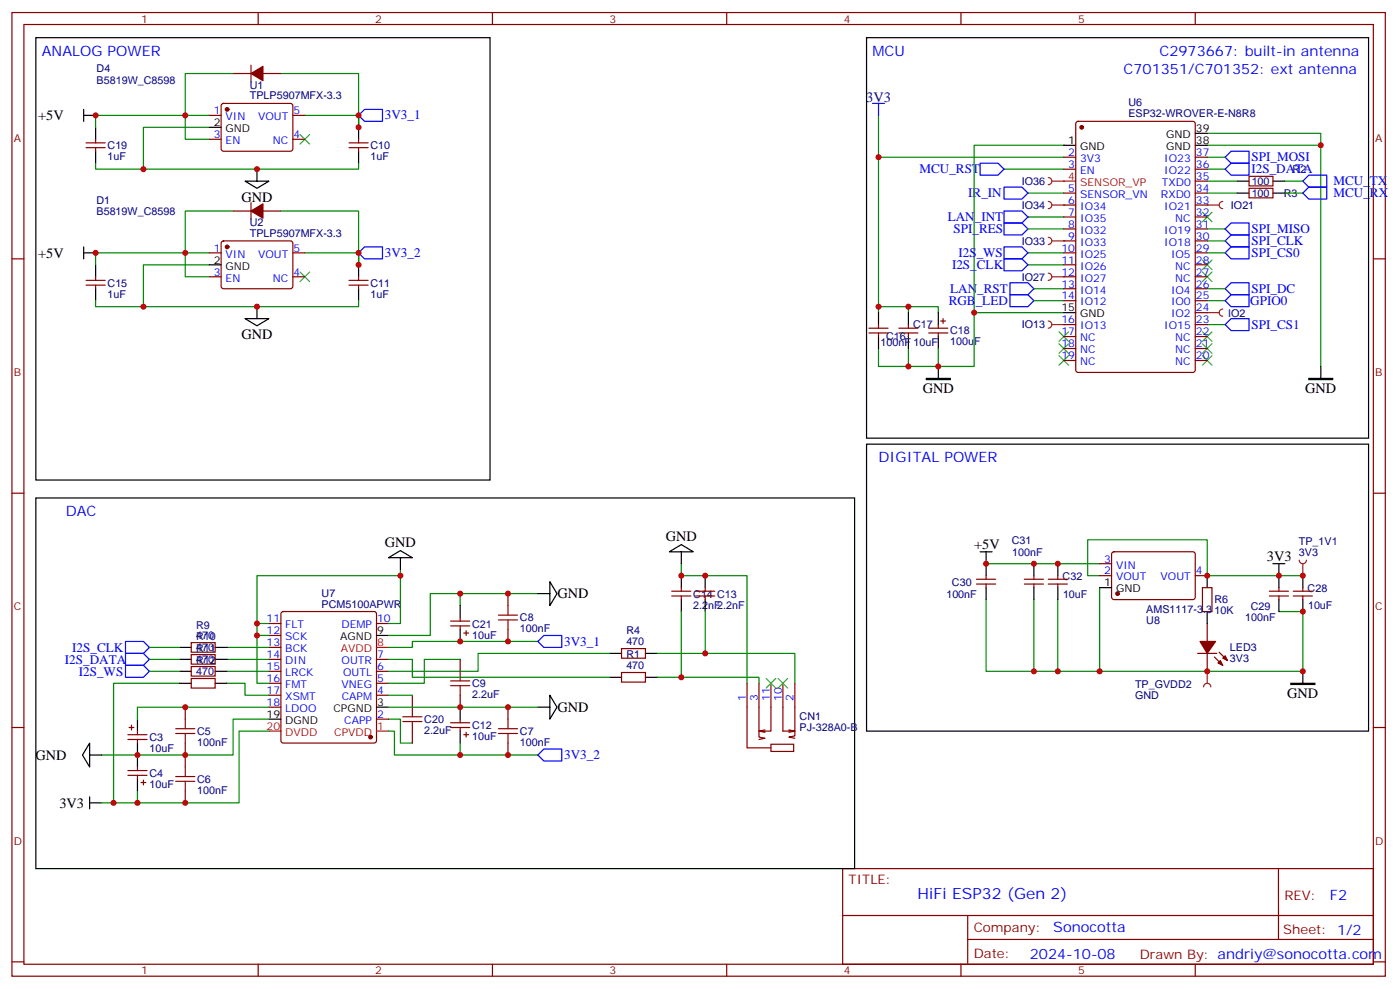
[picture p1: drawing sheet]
<svg xmlns="http://www.w3.org/2000/svg" width="413mm" height="292mm" viewBox="0 0 413 292" stroke-linecap="round" stroke-linejoin="round" font-family="sans-serif">
<g fill="none" stroke="#870000" stroke-width=".35">
<path d="M3.5 3.7h405.4v284.3h-405.4zM7.1 7.2h398.2v277.3h-398.2zM76.2 3.7v3.5M145.3 3.7v3.5M214.5 3.7v3.5M283.6 3.7v3.5M352.8 3.7v3.5M368.7 55.6h7v2.8h-7zM368.7 52h7v2.9h-7zM3.5 76.4h3.6M405.3 76.4h3.6M256.5 96.8h5.6"/>
<path d="M256.5 98.2h5.6M259.3 95.8v1M259.3 98.2v1.1M265.3 96.8h5.6M265.3 98.2h5.6M268.1 95.8v1M268.1 98.2v1.1M274.1 96.8h5.7M274.1 98.2h5.7M276.9 95.8v1M276.9 98.2v1.1M277.6 94.7h1.4"/>
<path d="M278.3 94v1.4M3.5 145.5h3.6M405.3 145.5h3.6M3.5 214.7h3.6M405.3 214.7h3.6M248.7 256.3h156.6v28.2h-156.6zM377.3 256.3v20.9M248.7 270.1h156.5M285.6 277.2h119.6M285.6 270.1v14.2M3.5 283.8h3.6M76.2 284.5v3.5"/>
<path d="M145.3 284.5v3.5M214.5 284.5v3.5M283.6 284.5v3.5M352.8 284.5v3.5M405.3 283.8h3.6"/>
</g>
<g fill="none" stroke="#008700" stroke-width=".35">
<path d="M259.3 34v12.4h54.7M356.3 39.3h33.5v68.8M259.3 46.4v45.9M296.3 49.9h17.7M303.4 57h10.6M314 42.9h-26.5v49.4M356.3 57h8.8M356.3 49.9h5.3M356.3 42.9h33.5M356.3 53.4h8.8M356.3 46.4h5.3M303.4 78.1h10.6"/>
<path d="M303.4 64h10.6M303.4 74.6h10.6M356.3 67.6h5.3M356.3 74.6h5.3M356.3 71.1h5.3M259.3 90.5h8.8v1.8M268.1 90.5h8.8v1.8M305.2 88.7h8.8M305.2 85.2h8.8M314 92.3h-26.5v15.8h-10.6v-5.3M356.3 88.7h5.3M259.3 102.8v5.3h8.8"/>
<path d="M268.1 102.8v5.3h8.8"/>
</g>
<g fill="none" stroke="#00f" stroke-width=".35">
<path d="M257.5 30.5h3.6M259.3 30.5v3.5M289.3 48.2h5.3l1.7 1.7-1.7 1.8h-5.3zM296.3 55.2h5.3l1.8 1.8-1.8 1.7h-5.3zM361.6 49.9l1.8-1.7h5.3v3.5h-5.3zM361.6 46.4l1.8-1.8h5.3v3.6h-5.3zM384.5 53.4l1.8-1.7h5.3v3.5h-5.3zM384.5 57l1.8-1.8h5.3v3.5h-5.3zM296.3 62.3h5.3l1.8 1.7-1.8 1.8h-5.3zM296.3 72.8h5.3l1.8 1.8-1.8 1.8h-5.3zM296.3 76.4h5.3l1.8 1.7-1.8 1.8h-5.3zM361.6 67.6l1.8-1.8h5.3v3.5h-5.3z"/>
<path d="M361.6 71.1l1.8-1.8h5.3v3.5h-5.3zM361.6 74.6l1.8-1.8h5.3v3.6h-5.3zM298.1 83.4h5.3l1.8 1.8-1.8 1.8h-5.3zM298.1 87h5.3l1.8 1.7-1.8 1.8h-5.3zM361.6 88.7l1.8-1.7h5.3v3.5h-5.3z"/>
</g>
<path d="M273.4 111.7h7.1v.3h-7.1zM386.3 111.7h7v.3h-7z" fill="#000" stroke="#000" stroke-width=".35"/>
<g fill="none" stroke="#000" stroke-width=".35">
<path d="M255.8 11.1h148.1v118.2h-148.1zM365.1 57h3.6M365.1 53.4h3.6M375.7 57h3.5M375.7 53.4h3.5M259.3 92.3v3.5M259.3 99.3v3.5M268.1 92.3v3.5M268.1 99.3v3.5M276.9 92.3v3.5M276.9 99.3v3.5M276.9 108.1v3.6"/>
<path d="M389.8 108.1v3.6"/>
</g>
<g fill="none" stroke="#3c3" stroke-width=".35">
<path d="M354.9 76.7l2.8 2.9M354.9 62.6l2.8 2.8M357.7 76.7l-2.8 2.9M357.7 62.6l-2.8 2.8M312.6 97.9l2.8 2.8M315.4 97.9l-2.8 2.8M354.9 80.3l2.8 2.8M354.9 97.9l2.8 2.8M357.7 80.3l-2.8 2.8M357.7 97.9l-2.8 2.8M312.6 101.4l2.8 2.8M312.6 105l2.8 2.8"/>
<path d="M315.4 101.4l-2.8 2.8M315.4 105l-2.8 2.8M354.9 105l2.8 2.8M354.9 101.4l2.8 2.8M357.7 105l-2.8 2.8M357.7 101.4l-2.8 2.8"/>
</g>
<path d="M356.3 92.3h3.5M360.9 91.2a1.06 1.06 0 0 0-1.1 1.1 1.06 1.06 0 0 0 1.1 1" fill="none" stroke="#8c2424" stroke-width=".35"/>
<circle cx="356.3" cy="92.3" r=".18" fill="#8c2424"/>
<path d="M309.4 52.4a1.06 1.06 0 0 1 1 1 1.06 1.06 0 0 1-1 1.1M310.4 53.4h3.6" fill="none" stroke="#8c2424" stroke-width=".35"/>
<circle cx="314" cy="53.4" r=".18" fill="#8c2424"/>
<g fill="none" stroke="#a10000" stroke-width=".35">
<path d="M149.9 178.7v2.8M135.8 198.1v2.8M147.1 182.9h5.7M147.1 181.5h5.7M149.9 182.9v2.8M51.9 216.4h5.6M51.9 215h5.6M54.7 212.2v2.8M54.7 216.4v2.9M118.9 211.5h5.6M118.9 212.9h5.6M121.7 208.7v2.8"/>
<path d="M121.7 212.9v2.8M133 200.9h5.6M133 202.3h5.6M135.8 202.3v2.8M147.1 216.4h5.7M147.1 215h5.7M149.9 212.2v2.8M149.9 216.4v2.9M51.9 230.5h5.6M51.9 229.1h5.6M54.7 226.3v2.8M54.7 230.5v2.9"/>
</g>
<g fill="none" stroke="#870000" stroke-width=".35">
<path d="M74.1 19.2v5M68.8 21.7h5.3M77.6 21.7h5.3M25.4 43.6h5.6M25.4 42.2h5.6M28.2 41.1v1.1M28.2 43.6v1M74.1 59.8v4.9M103 43.6h5.7M103 42.2h5.7M105.8 41.1v1.1M105.8 43.6v1"/>
<path d="M68.8 62.3h5.3M77.6 62.3h5.3M25.4 84.1h5.6M25.4 82.7h5.6M28.2 81.7v1M28.2 84.1v1.1M103 84.1h5.7M103 82.7h5.7M105.8 81.7v1M105.8 84.1v1.1M149.9 175.2v3.5M198.3 175.9h5.6"/>
<path d="M198.3 174.4h5.6M201.1 173.4v1M201.1 175.9v1M205.3 175.9h5.7M205.3 174.4h5.7M208.1 173.4v1M208.1 175.9v1M288.2 172.3h5.7M288.2 170.9h5.7M291 169.9v1M291 172.3v1.1M302.3 172.3h5.7"/>
<path d="M302.3 170.9h5.7M305.2 169.9v1M305.2 172.3v1.1M309.4 172.3h5.6M309.4 170.9h5.6M312.2 169.9v1M312.2 172.3v1.1M324.6 169.9h3.5M324.6 166.3h3.5M328.3 163l.5-.2 23.5 .1 .5 .6-.1 13-.6 .4h-23.6l-.4-.7v-12.7zM352.8 169.9h3.5M354.9 173.4h2.8v7h-2.8z"/>
<path d="M374.6 175.9h5.7M374.6 174.4h5.7M377.5 173.4v1M377.5 175.9v1M381.7 175.9h5.6M381.7 174.4h5.6M384.5 173.4v1M384.5 175.9v1M79.4 198.1h3.5M79.4 194.6h3.5M79.4 184h3.5M79.4 187.5h3.5"/>
<path d="M79.4 191h3.5M83.1 180.7l.5-.3h26.8l.5 .3 .2 .5v37.3l-.2 .5-.5 .3h-26.8l-.5-.3-.2-.5v-37.3zM111.1 198.1h3.6M111.1 194.6h3.6M111.1 184h3.6M133 184.7h5.6M133 183.3h5.6M135.8 182.2v1.1M135.8 184.7v1M135.8 194.6v3.5M136.9 186.8h1.4M137.6 186.1v1.4"/>
<path d="M149.9 185.7v3.6M183.4 198.4h7.1v2.9h-7.1zM183.4 191.4h7.1v2.8h-7.1zM353.5 192.8h5.6M356.3 184v5.3M356.3 192.8v5.3M358.4 193.9l2.5 2.4M359.8 192.4l2.5 2.5M37.7 216.8h5.7M37.7 218.2h5.7M38.1 214.7h1.4M38.8 214v1.4"/>
<path d="M40.6 215.7v1.1M40.6 218.2v1.1M54.7 208.7v3.5M54.7 219.3v7M79.4 205.1h3.5M79.4 201.6h3.5M79.4 208.7h3.5M111.1 212.2h3.6M111.1 205.1h3.6M111.1 201.6h3.6M121.7 205.1v3.6M121.7 215.7v3.6"/>
<path d="M133 214.7h5.6M133 213.3h5.6M135.8 205.1v3.6M135.8 212.2v1.1M135.8 214.7v1M136.9 216.8h1.4M137.6 216.1v1.4M149.9 208.7v3.5M149.9 219.3v3.5M37.7 228.8h5.7M37.7 227.4h5.7M40.6 226.3v1.1"/>
<path d="M40.6 228.8v1M41.6 230.9h1.4M42.3 230.2v1.4M54.7 233.4v3.5"/>
</g>
<g fill="none" stroke="#008700" stroke-width=".35">
<path d="M61.7 37.6h-19.4v12.3M61.7 34h-33.5v3.6M68.8 21.7h-14.1v19.4h7M82.9 21.7h22.9v15.9M90 34h15.8v3.6M105.8 34v3.6M28.2 48.2v1.7h77.6v-1.7M61.7 78.1h-19.4v12.4M61.7 74.6h-33.5v3.5M68.8 62.3h-14.1v19.4h7M82.9 62.3h22.9v15.8M90 74.6h15.8v3.5"/>
<path d="M105.8 74.6v3.5M28.2 88.7v1.8h77.6v-1.8M118.2 169.9h-42.4v14.1h3.6M118.2 168.1v15.9h-3.5M135.8 175.2v3.5M158.7 175.2h-31.7v12.3h-12.3M201.1 166.3v3.6h19.4v31.7M291 176.9v21.2h93.5v-17.7h-7M291 166.3h33.6M305.2 176.9v21.2M312.2 176.9v21.2M324.6 169.9h-3.6v-10.6h35.3v10.6"/>
<path d="M324.6 173.4v24.7M377.5 169.9h7M67 191h12.4M67 194.6h12.4M67 198.1h12.4M75.8 184v17.6h3.6M75.8 187.5h3.6M114.7 194.6h7v5.2h58.2M135.8 194.6h-10.6v7h-10.5M158.7 189.3h-37v1.7h-7M179.9 192.8h-38.8v5.3h-26.4M201.1 199.8h22.9v1.8"/>
<path d="M201.1 180.4v19.4h-7.1M208.1 192.8h26.5v8.8M208.1 180.4v12.4h-14.1M52.9 201.6h-19.4v35.3M67 201.6h5.3v3.5h7.1M79.4 215.7h-8.8v21.2h-40.6M79.4 212.2h-10.6v10.6h-38.8M79.4 208.7h-38.8v3.5M114.7 212.2h3.5v7.1h3.5M114.7 215.7h1.7v7.1h42.3M114.7 208.7h44M114.7 205.1h7"/>
<path d="M135.8 219.3v3.5M40.6 233.4v3.5"/>
</g>
<g fill="none" stroke="#000" stroke-width=".35">
<path d="M10.6 11.1h134v130.5h-134zM24.7 32.3v3.5M24.7 34h3.5M28.2 37.6v3.5M105.8 37.6v3.5M28.2 44.6v3.6M72.3 53.4h7.1l-3.6 2.2zM75.8 49.9v3.5M105.8 44.6v3.6M24.7 74.6h3.5M24.7 72.8v3.6M28.2 78.1v3.6"/>
<path d="M105.8 78.1v3.6M28.2 85.2v3.5M72.3 94h7.1l-3.6 2.1zM75.8 90.5v3.5M105.8 85.2v3.5M255.8 131.1h148.1v84.6h-148.1zM10.6 146.9h241.6v109.4h-241.6zM114.7 164.6l3.5-2.1 3.5 2.1zM118.2 164.6v3.5M135.8 178.7v3.5M158.7 175.2h3.6M162.3 171.6l2.1 3.6-2.1 3.5z"/>
<path d="M197.6 162.8l3.5-2.1 3.5 2.1zM201.1 162.8v3.5M201.1 169.9v3.5M201.1 176.9v3.5M208.1 169.9v3.5M208.1 176.9v3.5M289.3 162.8h3.5M291 162.8v7.1M291 173.4v3.5M305.2 166.3v3.6M305.2 173.4v3.5M312.2 166.3v3.6"/>
<path d="M312.2 173.4v3.5M324.6 173.4h3.5M356.3 169.9v3.5M375.7 166.3h3.5M377.5 166.3v7.1M377.5 176.9v3.5M384.5 169.9v3.5M384.5 176.9v3.5M111.1 187.5h3.6M135.8 185.7v3.6M179.9 199.8h3.5M179.9 192.8h3.5"/>
<path d="M190.5 199.8h3.5M190.5 192.8h3.5M356.3 180.4v3.6M384.5 198.1v3.5M26.5 219.3v7l-2.2-3.5zM40.6 212.2v3.5M40.6 219.3v7M79.4 212.2h3.5M111.1 208.7h3.6M135.8 208.7v3.5M135.8 215.7v3.6M158.7 208.7h3.6"/>
<path d="M162.3 205.1l2.1 3.6-2.1 3.5zM26.5 236.9h3.5M26.5 235.1v3.6M26.5 222.8h3.5M40.6 229.8v3.6"/>
</g>
<path d="M88.5 39.7l2.9 2.8M91.4 39.7l-2.9 2.8M88.5 80.3l2.9 2.8M91.4 80.3l-2.9 2.8" fill="none" stroke="#3c3" stroke-width=".35"/>
<g fill="#870000" stroke="#870000" stroke-width=".35">
<path d="M74.1 62.3l3.5-2.2v4.3z"/>
<path d="M74.1 21.7l3.5-2.1v4.2z"/>
<path d="M359.5 195.6l.7-.7 .7 1.4z"/>
<path d="M360.9 194.2l.7-.7 .7 1.4z"/>
<path d="M354.2 189.3h4.6l-2.5 3.5z"/>
<circle cx="109.4" cy="217.5" r=".53"/>
<circle cx="329.8" cy="175.2" r=".53"/>
</g>
<path d="M105.8 34l1.8-1.7h5.3v3.5h-5.3zM105.8 74.6l1.8-1.8h5.3v3.6h-5.3zM37 189.3h5.3l1.8 1.7-1.8 1.8h-5.3zM37 196.3h5.3l1.8 1.8-1.8 1.7h-5.3zM37 192.8h5.3l1.8 1.8-1.8 1.7h-5.3zM158.7 189.3l1.8-1.8h5.3v3.5h-5.3zM158.7 222.8l1.8-1.8h5.3v3.5h-5.3z" fill="none" stroke="#00f" stroke-width=".35"/>
<path d="M111.1 191h3.6M79.4 215.7h3.5M111.1 215.7h3.6" fill="none" stroke="#f00" stroke-width=".35"/>
<path d="M381 201.6h7.1v.4h-7.1z" fill="#000" stroke="#000" stroke-width=".35"/>
<path d="M309.4 70a1.06 1.06 0 0 1 1 1.1 1.06 1.06 0 0 1-1 1M310.4 71.1h3.6" fill="none" stroke="#8c2424" stroke-width=".35"/>
<circle cx="314" cy="71.1" r=".18" fill="#8c2424"/>
<path d="M309.4 59.4a1.06 1.06 0 0 1 1 1.1 1.06 1.06 0 0 1-1 1.1M310.4 60.5h3.6" fill="none" stroke="#8c2424" stroke-width=".35"/>
<circle cx="314" cy="60.5" r=".18" fill="#8c2424"/>
<path d="M356.3 95.8h5.3M356.3 85.2h5.3" fill="none" stroke="#008700" stroke-width=".35"/>
<path d="M361.6 85.2l1.8-1.8h5.3v3.6h-5.3z" fill="none" stroke="#00f" stroke-width=".35"/>
<path d="M360.9 59.4a1.06 1.06 0 0 0-1.1 1.1 1.06 1.06 0 0 0 1.1 1.1M356.3 60.5h3.5" fill="none" stroke="#8c2424" stroke-width=".35"/>
<circle cx="356.3" cy="60.5" r=".18" fill="#8c2424"/>
<path d="M309.4 80.6a1.06 1.06 0 0 1 1 1.1 1.06 1.06 0 0 1-1 1M310.4 81.7h3.6" fill="none" stroke="#8c2424" stroke-width=".35"/>
<circle cx="314" cy="81.7" r=".18" fill="#8c2424"/>
<path d="M296.3 65.8h5.3l1.8 1.8-1.8 1.7h-5.3zM361.6 95.8l1.8-1.8h5.3v3.5h-5.3z" fill="none" stroke="#00f" stroke-width=".35"/>
<path d="M303.4 67.6h10.6M44.1 191h8.8M44.1 194.6h8.8M44.1 198.1h8.8" fill="none" stroke="#008700" stroke-width=".35"/>
<path d="M52.9 191h3.5M52.9 194.6h3.5M52.9 198.1h3.5M63.5 191h3.5M63.5 194.6h3.5M63.5 198.1h3.5M52.9 201.6h3.5M63.5 201.6h3.5" fill="none" stroke="#000" stroke-width=".35"/>
<path d="M56.4 189.6h7.1v2.8h-7.1zM56.4 193.1h7.1v2.9h-7.1zM56.4 196.7h7.1v2.8h-7.1zM56.4 200.2h7.1v2.8h-7.1z" fill="none" stroke="#870000" stroke-width=".35"/>
<path d="M383.5 165.3a1.06 1.06 0 0 0 1 1 1.06 1.06 0 0 0 1.1-1M384.5 166.3v3.6" fill="none" stroke="#8c2424" stroke-width=".35"/>
<circle cx="384.5" cy="169.9" r=".18" fill="#8c2424"/>
<path d="M356.3 169.9h21.2" fill="none" stroke="#008700" stroke-width=".35"/>
<path d="M356.3 198.1v3.5M355.2 202.7a1.06 1.06 0 0 1 1.1-1.1 1.06 1.06 0 0 1 1.1 1.1" fill="none" stroke="#8c2424" stroke-width=".35"/>
<circle cx="356.3" cy="198.1" r=".18" fill="#8c2424"/>
<path d="M220.5 201.6v19.1h7M224 201.6v15.9l1.8 .3-1.8 .4M225.8 215.4l-1.8 .3M227.5 219.6h6.7v2.1h-6.7zM227.5 201.6v14.1h-3.5l1.8 .4M231.1 201.6v14.1h3.5l-1.8-.3M234.6 201.6v15.5l-1.8 .4 1.8 .3M234.6 215.7l-1.8 .4" fill="none" stroke="#870000" stroke-width=".35"/>
<path d="M226.1 200.2l2.9 2.8M229 200.2l-2.9 2.8M229.7 200.2l2.8 2.8M232.5 200.2l-2.8 2.8" fill="none" stroke="#3c3" stroke-width=".35"/>
<path d="M309.4 94.7a1.06 1.06 0 0 1 1 1.1 1.06 1.06 0 0 1-1 1M310.4 95.8h3.6" fill="none" stroke="#8c2424" stroke-width=".35"/>
<circle cx="314" cy="95.8" r=".18" fill="#8c2424"/>
<path d="M61.7 37.6h3.6M352.8 39.3h3.5M314 42.9h3.5M352.8 42.9h3.5M61.7 78.1h3.6M314 92.3h3.5" fill="none" stroke="#000" stroke-width=".35"/>
<g fill="none" stroke="#870000" stroke-width=".35">
<path d="M61.7 34h3.6M65.5 30.7l.5-.2 20 .1 .4 .6v13l-.7 .4h-20l-.4-.7v-12.7zM86.4 34h3.6M317.7 36l.5-.2h33.9l.6 .4 .1 73-.5 .6-34.1 .1-.6-.5-.1-72.9zM61.7 41.1h3.6M86.4 41.1h3.6M314 46.4h3.5M314 49.9h3.5M314 57h3.5M352.8 46.4h3.5M352.8 49.9h3.5M352.8 53.4h3.5"/>
<path d="M352.8 57h3.5M61.7 74.6h3.6M65.5 71.3l.5-.2h20l.4 .7v13l-.7 .4-20-.1-.4-.6v-12.7zM86.4 74.6h3.6M314 60.5h3.5M314 64h3.5M314 67.6h3.5M314 71.1h3.5M314 74.6h3.5M314 78.1h3.5M352.8 60.5h3.5M352.8 64h3.5"/>
<path d="M352.8 67.6h3.5M352.8 71.1h3.5M352.8 74.6h3.5M352.8 78.1h3.5M61.7 81.7h3.6M86.4 81.7h3.6M314 81.7h3.5M314 85.2h3.5M314 88.7h3.5M314 95.8h3.5M314 99.3h3.5M352.8 81.7h3.5"/>
<path d="M352.8 85.2h3.5M352.8 88.7h3.5M352.8 92.3h3.5M352.8 95.8h3.5M352.8 99.3h3.5M314 102.8h3.5M314 106.4h3.5M352.8 102.8h3.5M352.8 106.4h3.5"/>
</g>
<path d="M314 53.4h3.5" fill="none" stroke="#f00" stroke-width=".35"/>
<g fill="#870000" stroke="#870000" stroke-width=".35">
<circle cx="319.3" cy="37.6" r=".53"/>
<circle cx="67" cy="32.3" r=".53"/>
<circle cx="67" cy="72.8" r=".53"/>
</g>
<path d="M379.2 53.4h5.3M379.2 57h5.3" fill="none" stroke="#008700" stroke-width=".35"/>
<g fill="#c00">
<circle cx="259.3" cy="46.4" r=".88"/>
<circle cx="259.3" cy="90.5" r=".88"/>
<circle cx="276.9" cy="108.1" r=".88"/>
<circle cx="268.1" cy="108.1" r=".88"/>
<circle cx="268.1" cy="90.5" r=".88"/>
<circle cx="389.8" cy="42.9" r=".88"/>
<circle cx="287.5" cy="92.3" r=".88"/>
<circle cx="105.8" cy="78.1" r=".88"/>
<circle cx="105.8" cy="37.6" r=".88"/>
<circle cx="42.3" cy="90.5" r=".88"/>
<circle cx="75.8" cy="90.5" r=".88"/>
<circle cx="42.3" cy="49.9" r=".88"/>
<circle cx="75.8" cy="49.9" r=".88"/>
<circle cx="28.2" cy="74.6" r=".88"/>
<circle cx="54.7" cy="74.6" r=".88"/>
<circle cx="105.8" cy="74.6" r=".88"/>
<circle cx="105.8" cy="34" r=".88"/>
<circle cx="54.7" cy="34" r=".88"/>
<circle cx="28.2" cy="34" r=".88"/>
<circle cx="208.1" cy="169.9" r=".88"/>
<circle cx="201.1" cy="169.9" r=".88"/>
<circle cx="33.5" cy="236.9" r=".88"/>
<circle cx="149.9" cy="175.2" r=".88"/>
<circle cx="149.9" cy="189.3" r=".88"/>
<circle cx="149.9" cy="208.7" r=".88"/>
<circle cx="149.9" cy="222.8" r=".88"/>
<circle cx="135.8" cy="175.2" r=".88"/>
<circle cx="135.8" cy="222.8" r=".88"/>
<circle cx="135.8" cy="189.3" r=".88"/>
<circle cx="40.6" cy="236.9" r=".88"/>
<circle cx="54.7" cy="236.9" r=".88"/>
<circle cx="54.7" cy="208.7" r=".88"/>
<circle cx="54.7" cy="222.8" r=".88"/>
<circle cx="75.8" cy="184" r=".88"/>
<circle cx="75.8" cy="187.5" r=".88"/>
<circle cx="118.2" cy="169.9" r=".88"/>
<circle cx="135.8" cy="208.7" r=".88"/>
<circle cx="40.6" cy="222.8" r=".88"/>
<circle cx="201.1" cy="199.8" r=".88"/>
<circle cx="208.1" cy="192.8" r=".88"/>
<circle cx="324.6" cy="198.1" r=".88"/>
<circle cx="312.2" cy="198.1" r=".88"/>
<circle cx="305.2" cy="198.1" r=".88"/>
<circle cx="356.3" cy="198.1" r=".88"/>
<circle cx="384.5" cy="198.1" r=".88"/>
<circle cx="356.3" cy="169.9" r=".88"/>
<circle cx="312.2" cy="166.3" r=".88"/>
<circle cx="384.5" cy="180.4" r=".88"/>
<circle cx="377.5" cy="169.9" r=".88"/>
<circle cx="291" cy="166.3" r=".88"/>
<circle cx="305.2" cy="166.3" r=".88"/>
<circle cx="384.5" cy="169.9" r=".88"/>
</g>
<text font-size="4.6" fill="#00f" x="270.8" y="265.3">HiFi ESP32 (Gen 2)</text>
<g font-size="4.2" fill="#00f">
<text x="12.3" y="16.4">ANALOG POWER</text>
<text x="257.5" y="16.4">MCU</text>
<text x="342.2" y="16.4">C2973667: built-in antenna</text>
<text x="331.6" y="21.7">C701351/C701352: ext antenna</text>
<text x="259.3" y="136.3">DIGITAL POWER</text>
<text x="19.4" y="152.2">DAC</text>
<text x="392.5" y="265.6">F2</text>
<text x="310.9" y="275.1">Sonocotta</text>
<text x="304" y="282.9">2024-10-08</text>
</g>
<g font-size="4.2">
<text x="11.3" y="35.5">+5V</text>
<text x="71.3" y="59.5">GND</text>
<text x="11.3" y="76">+5V</text>
<text x="71.3" y="100.1">GND</text>
<text x="272.3" y="116">GND</text>
<text x="385.2" y="116">GND</text>
<text x="113.6" y="161.4">GND</text>
<text x="196.5" y="159.6">GND</text>
<text x="287.5" y="162.1">+5V</text>
<text x="373.9" y="165.6">3V3</text>
<text x="164.6" y="176.6">GND</text>
<text x="379.9" y="205.9">GND</text>
<text x="164.6" y="210.1">GND</text>
<text x="10.5" y="224.2">GND</text>
<text x="17.5" y="238.3">3V3</text>
</g>
<text font-size="4.2" fill="#000080" x="255.7" y="30.2">3V3</text>
<g font-size="3.9" fill="#00f">
<text x="113.6" y="35.1">3V3_1</text>
<text x="369.4" y="47.6">SPI_MOSI</text>
<text x="271.4" y="51.2">MCU_RST</text>
<text x="369.4" y="51.1">I2S_DATA</text>
<text x="285.8" y="58.2">IR_IN</text>
<text x="393.5" y="54.6">MCU_TX</text>
<text x="393.6" y="58.1">MCU_RX</text>
<text x="279.7" y="65.3">LAN_INT</text>
<text x="281.4" y="68.8">SPI_RES</text>
<text x="369.4" y="68.8">SPI_MISO</text>
<text x="113.6" y="75.8">3V3_2</text>
<text x="282.9" y="75.9">I2S_WS</text>
<text x="369.4" y="72.3">SPI_CLK</text>
<text x="369.4" y="75.9">SPI_CS0</text>
<text x="281" y="79.4">I2S_CLK</text>
<text x="280" y="90">RGB_LED</text>
<text x="280.4" y="86.4">LAN_RST</text>
<text x="369.4" y="86.4">SPI_DC</text>
<text x="369" y="90">GPIO0</text>
<text x="369.4" y="97">SPI_CS1</text>
<text x="166.5" y="190.5">3V3_1</text>
<text x="19.1" y="196">I2S_DATA</text>
<text x="21.3" y="192.4">I2S_CLK</text>
<text x="23.3" y="199.5">I2S_WS</text>
<text x="166.5" y="223.9">3V3_2</text>
</g>
<g font-size="3.9" fill="#800">
<text x="250.5" y="260.9">TITLE:</text>
<text x="379.1" y="265.6">REV:</text>
<text x="287.4" y="275.1">Company:</text>
<text x="378.7" y="275.7">Sheet: 1/2</text>
<text x="287.4" y="282.8">Date:</text>
<text x="336.4" y="282.8">Draw</text>
<text x="346.6" y="282.8">n By: andriy@sonocotta.com</text>
</g>
<g font-size="3.2" fill="#800">
<text x="41.6" y="6.7">1</text>
<text x="110.8" y="6.7">2</text>
<text x="179.9" y="6.7">3</text>
<text x="249.1" y="6.7">4</text>
<text x="318.2" y="6.7">5</text>
<text x="4.1" y="41.8">A</text>
<text x="405.9" y="41.8">A</text>
<text x="4.1" y="110.9">B</text>
<text x="405.9" y="110.9">B</text>
<text x="4.1" y="180.1">C</text>
<text x="405.9" y="180.1">C</text>
<text x="4.1" y="249.2">D</text>
<text x="405.9" y="249.2">D</text>
<text x="41.6" y="287.5">1</text>
<text x="110.8" y="287.5">2</text>
<text x="179.9" y="287.5">3</text>
<text x="249.1" y="287.5">4</text>
<text x="318.2" y="287.5">5</text>
</g>
<g font-size="3.2" fill="#000080">
<text x="28.5" y="21.4">D4</text>
<text x="28.5" y="24.7">B5819W_C8598</text>
<text x="73.7" y="29.4">TPLP5907MFX-3.3</text>
<text x="73.7" y="26.1">U1</text>
<text x="333" y="34.6">ESP32-WROVER-E-N8R8</text>
<text x="333" y="31.4">U6</text>
<text x="31.7" y="47.3">1uF</text>
<text x="31.7" y="44.1">C19</text>
<text x="109.4" y="47.3">1uF</text>
<text x="109.4" y="44.1">C10</text>
<text x="381.5" y="51">R2</text>
<text x="301.6" y="54.6">IO36</text>
<text x="369.4" y="58.1">100</text>
<text x="369.4" y="54.6">100</text>
<text x="378.9" y="58.1">R3</text>
<text x="28.5" y="63.4">B5819W_C8598</text>
<text x="28.5" y="60.1">D1</text>
<text x="301.6" y="61.7">IO34</text>
<text x="363.3" y="61.6">IO21</text>
<text x="73.7" y="69.9">TPLP5907MFX-3.3</text>
<text x="73.7" y="66.7">U2</text>
<text x="301.6" y="72.3">IO33</text>
<text x="301.6" y="82.8">IO27</text>
<text x="31.7" y="87.8">1uF</text>
<text x="31.7" y="84.7">C15</text>
<text x="109.4" y="87.8">1uF</text>
<text x="109.4" y="84.7">C11</text>
<text x="362.5" y="93.4">IO2</text>
<text x="261.6" y="100.4">C16</text>
<text x="269.5" y="96.9">C17</text>
<text x="280.5" y="101.9">100uF</text>
<text x="280.5" y="98.7">C18</text>
<text x="301.6" y="96.9">IO13</text>
<text x="259.9" y="102.2">100nF</text>
<text x="269.6" y="102.2">10uF</text>
<text x="298.6" y="160.4">C31</text>
<text x="383.4" y="160.7">TP_1V1</text>
<text x="298.7" y="164">100nF</text>
<text x="383.4" y="163.9">3V3</text>
<text x="281" y="172.8">C30</text>
<text x="313.6" y="171">C32</text>
<text x="94.9" y="179.4">PCM5100APWR</text>
<text x="94.9" y="176.2">U7</text>
<text x="204.6" y="179.6">2.2nF2.2nF</text>
<text x="204.6" y="176.3">C14 C13</text>
<text x="279.3" y="176.3">100nF</text>
<text x="313.7" y="176.3">10uF</text>
<text x="358.4" y="178.1">R6</text>
<text x="369.2" y="179.8">C29</text>
<text x="385.9" y="174.5">C28</text>
<text x="386.1" y="179.8">10uF</text>
<text x="57.9" y="185.4">R9</text>
<text x="139.3" y="185.2">C21</text>
<text x="153.5" y="183.4">C8</text>
<text x="338.3" y="181">AMS1117-3.3</text>
<text x="338.3" y="184.3">U8</text>
<text x="358.4" y="181.2">10K</text>
<text x="367.5" y="183.4">100nF</text>
<text x="57.9" y="188.6">470</text>
<text x="57.9" y="189">R10</text>
<text x="139.3" y="188.4">10uF</text>
<text x="153.5" y="186.6">100nF</text>
<text x="184.9" y="190.3">470</text>
<text x="184.9" y="187.1">R4</text>
<text x="57.9" y="192.1">470</text>
<text x="57.9" y="195.6">470</text>
<text x="57.9" y="192.5">R11</text>
<text x="57.9" y="196">R12</text>
<text x="184.9" y="197.4">470</text>
<text x="184.9" y="194.1">R1</text>
<text x="363" y="195.4">3V3</text>
<text x="363" y="192.1">LED3</text>
<text x="57.9" y="199.1">470</text>
<text x="139.3" y="202.8">C9</text>
<text x="335" y="203.1">TP_GVDD2</text>
<text x="139.3" y="206">2.2uF</text>
<text x="335" y="206.3">GND</text>
<text x="125.2" y="213.4">C20</text>
<text x="139.3" y="215.1">C12</text>
<text x="236" y="215.6">PJ-328A0-B</text>
<text x="236" y="212.5">CN1</text>
<text x="44.1" y="221.9">10uF</text>
<text x="44.1" y="218.7">C3</text>
<text x="58.2" y="220.1">100nF</text>
<text x="58.2" y="216.9">C5</text>
<text x="125.2" y="216.6">2.2uF</text>
<text x="139.3" y="218.4">10uF</text>
<text x="153.5" y="220.1">100nF</text>
<text x="153.5" y="216.9">C7</text>
<text x="44.1" y="232.5">10uF</text>
<text x="44.1" y="229.3">C4</text>
<text x="58.2" y="231">C6</text>
<text x="58.2" y="234.2">100nF</text>
</g>
<g font-size="3.2" fill="#00f">
<text x="63.1" y="33.7">1</text>
<text x="66.6" y="35.5">VIN</text>
<text x="76.2" y="35.5">VOUT</text>
<text x="86.6" y="33.7">5</text>
<text x="63.1" y="40.7">3</text>
<text x="86.6" y="40.7">4</text>
<text x="66.6" y="42.5">EN</text>
<text x="80.5" y="42.5">NC</text>
<text x="315.3" y="46">2</text>
<text x="318.8" y="47.8">3V3</text>
<text x="343.6" y="47.8">IO23</text>
<text x="353" y="46">37</text>
<text x="315.3" y="49.6">3</text>
<text x="318.8" y="51.3">EN</text>
<text x="343.6" y="51.3">IO22</text>
<text x="353" y="49.6">36</text>
<text x="353" y="53.1">35</text>
<text x="315.3" y="56.6">5</text>
<text x="318.8" y="58.4">SENSOR_VN</text>
<text x="342.6" y="58.4">RXD0</text>
<text x="342.9" y="54.9">TXD0</text>
<text x="353" y="56.6">34</text>
<text x="315.3" y="63.7">7</text>
<text x="315.3" y="60.1">6</text>
<text x="318.8" y="65.4">IO35</text>
<text x="318.8" y="61.9">IO34</text>
<text x="343.6" y="61.9">IO21</text>
<text x="346.9" y="65.4">NC</text>
<text x="353" y="60.1">33</text>
<text x="353" y="63.7">32</text>
<text x="315.3" y="70.7">9</text>
<text x="315.3" y="67.2">8</text>
<text x="318.8" y="69">IO32</text>
<text x="343.6" y="69">IO19</text>
<text x="353" y="67.2">31</text>
<text x="353" y="70.7">30</text>
<text x="63.1" y="74.3">1</text>
<text x="66.6" y="76">VIN</text>
<text x="76.2" y="76">VOUT</text>
<text x="86.6" y="74.3">5</text>
<text x="313.3" y="77.8">11</text>
<text x="313.3" y="74.3">10</text>
<text x="318.8" y="76">IO25</text>
<text x="318.8" y="72.5">IO33</text>
<text x="343.6" y="72.5">IO18</text>
<text x="345.6" y="76">IO5</text>
<text x="353" y="74.3">29</text>
<text x="353" y="77.8">28</text>
<text x="63.1" y="81.3">3</text>
<text x="66.6" y="83.1">EN</text>
<text x="80.5" y="83.1">NC</text>
<text x="86.6" y="81.3">4</text>
<text x="313.3" y="81.3">12</text>
<text x="318.8" y="83.1">IO27</text>
<text x="318.8" y="79.6">IO26</text>
<text x="346.9" y="79.6">NC</text>
<text x="346.9" y="83.1">NC</text>
<text x="353" y="81.3">27</text>
<text x="313.3" y="88.4">14</text>
<text x="313.3" y="84.8">13</text>
<text x="318.8" y="86.6">IO14</text>
<text x="345.6" y="86.6">IO4</text>
<text x="353" y="84.8">26</text>
<text x="353" y="88.4">25</text>
<text x="313.3" y="95.4">16</text>
<text x="318.8" y="90.1">IO12</text>
<text x="345.6" y="90.1">IO0</text>
<text x="345.6" y="93.7">IO2</text>
<text x="353" y="91.9">24</text>
<text x="353" y="95.4">23</text>
<text x="313.3" y="99">17</text>
<text x="318.8" y="100.7">NC</text>
<text x="318.8" y="97.2">IO13</text>
<text x="343.6" y="97.2">IO15</text>
<text x="346.9" y="100.7">NC</text>
<text x="353" y="99">22</text>
<text x="313.3" y="106">19</text>
<text x="313.3" y="102.5">18</text>
<text x="318.8" y="107.8">NC</text>
<text x="318.8" y="104.2">NC</text>
<text x="346.9" y="104.2">NC</text>
<text x="346.9" y="107.8">NC</text>
<text x="353" y="102.5">21</text>
<text x="353" y="106">20</text>
<text x="325.9" y="166">3</text>
<text x="329.4" y="167.7">VIN</text>
<text x="325.9" y="169.5">2</text>
<text x="329.4" y="171.3">VOUT</text>
<text x="342.5" y="171.3">VOUT</text>
<text x="353" y="169.5">4</text>
<text x="78.7" y="183.6">11</text>
<text x="84.2" y="185.4">FLT</text>
<text x="100.8" y="185.4">DEMP</text>
<text x="111.3" y="183.6">10</text>
<text x="78.7" y="187.1">12</text>
<text x="78.7" y="190.7">13</text>
<text x="84.2" y="188.9">SCK</text>
<text x="78.7" y="194.2">14</text>
<text x="78.7" y="197.7">15</text>
<text x="84.2" y="192.4">BCK</text>
<text x="84.2" y="196">DIN</text>
<text x="100.8" y="196">OUTR</text>
<text x="111.3" y="197.7">6</text>
<text x="111.3" y="194.2">7</text>
<text x="78.7" y="201.3">16</text>
<text x="84.2" y="199.5">LRCK</text>
<text x="84.2" y="203">FMT</text>
<text x="100.8" y="203">VNEG</text>
<text x="101.3" y="199.5">OUTL</text>
<text x="111.3" y="201.3">5</text>
<text x="78.7" y="204.8">17</text>
<text x="78.7" y="208.3">18</text>
<text x="84.2" y="206.6">XSMT</text>
<text x="100.8" y="206.6">CAPM</text>
<text x="111.3" y="204.8">4</text>
<text x="220.1" y="206.9" transform="rotate(-90 220.1 206.9)">1</text>
<text x="223.7" y="206.9" transform="rotate(-90 223.7 206.9)">3</text>
<text x="227.2" y="206.9" transform="rotate(-90 227.2 206.9)">11</text>
<text x="230.7" y="206.9" transform="rotate(-90 230.7 206.9)">10</text>
<text x="234.2" y="206.9" transform="rotate(-90 234.2 206.9)">2</text>
<text x="84.2" y="210.1">LDOO</text>
<text x="101.6" y="213.6">CAPP</text>
<text x="111.3" y="211.8">2</text>
</g>
<g font-size="3.2">
<text x="63.1" y="37.2">2</text>
<text x="66.6" y="39">GND</text>
<text x="344.2" y="40.7">GND</text>
<text x="353" y="39">39</text>
<text x="315.3" y="42.5">1</text>
<text x="318.8" y="44.3">GND</text>
<text x="344.2" y="44.3">GND</text>
<text x="353" y="42.5">38</text>
<text x="63.1" y="77.8">2</text>
<text x="66.6" y="79.6">GND</text>
<text x="313.3" y="91.9">15</text>
<text x="318.8" y="93.7">GND</text>
<text x="325.9" y="173">1</text>
<text x="329.4" y="174.8">GND</text>
<text x="100.4" y="188.9">AGND</text>
<text x="111.3" y="187.1">9</text>
<text x="111.3" y="208.3">3</text>
<text x="78.7" y="211.8">19</text>
<text x="84.2" y="213.6">DGND</text>
<text x="98.4" y="210.1">CPGND</text>
</g>
<g font-size="3.2" fill="#f00">
<text x="315.3" y="53.1">4</text>
<text x="318.8" y="54.9">SENSOR_VP</text>
<text x="111.3" y="190.7">8</text>
<text x="100.6" y="192.4">AVDD</text>
<text x="78.7" y="215.4">20</text>
<text x="111.3" y="215.4">1</text>
<text x="84.2" y="217.1">DVDD</text>
<text x="98.6" y="217.1">CPVDD</text>
</g>
</svg>
